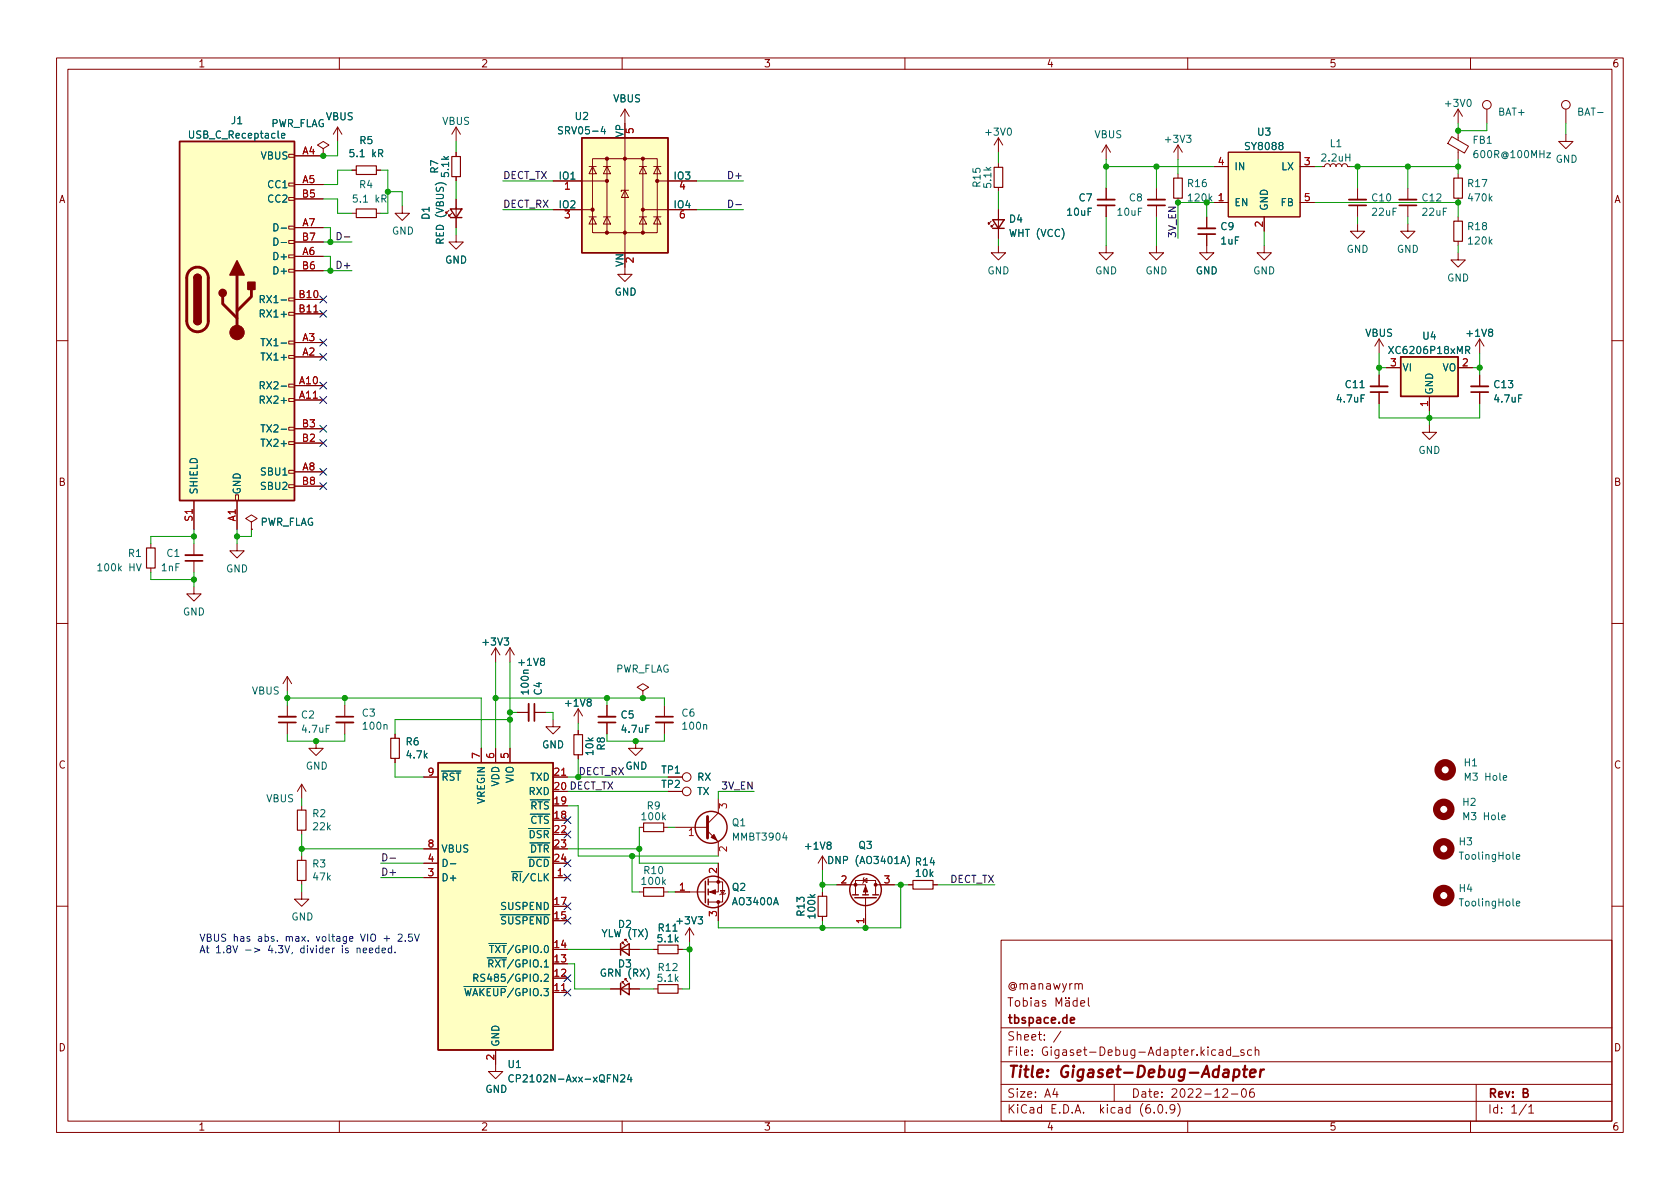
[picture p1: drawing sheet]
<svg xmlns="http://www.w3.org/2000/svg" width="297mm" height="210mm" viewBox="0 0 297 210" stroke-linecap="round" stroke-linejoin="round" font-family="sans-serif">
<g fill="none" stroke="#840000" stroke-width=".18">
<path d="M10 10.2h277v190.1h-277zM12 12.2h273v186.1h-273zM60 10.2v2M110 10.2v2M110.5 19.3l-.8 1.3M110.5 19.3v2.5M110.5 19.3l.8 1.3M160 10.2v2M210 10.2v2M257.8 19.3v2.5M257.8 19.3l-.8 1.3M257.8 19.3l.8 1.3"/>
<path d="M260 10.2v2M262.9 19.3v2.5M276.9 19.3v2.5M51.1 40h1v.5h-1zM51.1 34.9h1v.5h-1zM51.1 32.4h1v.5h-1zM51.1 27.3h1v.5h-1zM52.1 27.6h5M52.1 32.6h5M52.1 35.2h5M57.1 26.3l1.1-.7-1.1-.6-1 .6 1 .7v1.3M57.1 27.6h.1"/>
<path d="M59.7 22.5l-.8 1.2M59.7 22.5v2.5M59.7 22.5l.8 1.2M62.2 30.1h.8M62.2 37.7h.8M66.5 30.1h.8M66.5 37.7h.8M71.1 36.4v1.3h1.3l-1.3 1.3-1.3-1.3h1.3M79.9 37.7l-.5 .5v-.2v.2h.2M80.6 22.5v2.5M80.6 26.9v.8M80.6 31.2v.8"/>
<path d="M80.6 35.2v5.1M80.6 22.5l-.7 1.2M80.6 22.5l.8 1.2M97.8 32h9.5M97.8 37.1h7M104.1 38.3h1.3M104.1 29.5h1.3M104.8 28.1h11.4v13h-11.4zM104.8 38.3l.6 1.3h-1.3zM104.8 29.5l.6 1.2h-1.3zM106.7 38.3h1.2M106.7 29.5h1.2"/>
<path d="M107.3 38.3l.6 1.3h-1.2zM107.3 29.5l.6 1.2h-1.2zM107.3 28.1v13M110.5 33.6l.6 1.3h-1.2zM110.5 24.4v20.3M111.1 33.6h-1.2v.3M113 38.3h1.3M113 29.5h1.3M113.7 38.3l.6 1.3h-1.3zM113.7 29.5l.6 1.2h-1.3zM113.7 28.1v13M113.7 37.1h9.5"/>
<path d="M115.6 38.3h1.2M115.6 29.5h1.2M116.2 38.3l.6 1.3h-1.2zM116.2 29.5l.6 1.2h-1.2zM116.2 32h7M175.3 39.1l-.5 .5v-.2v.2h.2M175.8 39.6l-.5 .5v-.2v.2h.2M176.5 24.4v2.5M176.5 28.8v.8M176.5 33.1v.8M176.5 37.1v5.1M176.5 24.4l-.7 1.2"/>
<path d="M176.5 24.4l.8 1.2M195.6 25.6v2.6M195.6 33.3v2M195.6 36.3v2M195.6 25.6l-.8 1.3M195.6 25.6l.7 1.3M204.5 33.3v2M204.5 36.3v2M208.3 25.6v2.6M208.3 30.7v.8M208.3 35v.8M208.3 25.6l-.8 1.3"/>
<path d="M208.3 25.6l.7 1.3M213.4 38.3v2.1M214.6 29.5h2.6M214.6 35.8h2.6M217.2 26.9h12.7v11.4h-12.7zM223.5 38.3v2.6M229.9 29.5h2.5M229.9 35.8h2.5M233.7 29.5h.5l.1-.4 .4-.1 .4 .1 .1 .4 .1-.4 .3-.1 .4 .1 .2 .4 .2-.5h.5l.2 .1 .1 .4 .2-.4 .3-.1 .4 .1 .2 .4h.5M240 39.6v1.3h1.3l-1.3 1.3-1.2-1.3h1.2M240 33.3v2M240 36.3v2"/>
<path d="M248.9 39.6v1.3h1.3l-1.3 1.3-1.3-1.3h1.3M248.9 33.3v2M248.9 36.3v2M256.7 24.1l2.9 1.8-.7 1.2-2.9-1.7zM257.8 23.1v1.7M257.8 26.4v1.8M257.8 30.7v.8M257.8 35v.8M257.8 38.3v.8M276.9 23.7v1.3h1.2l-1.2 1.3-1.3-1.3h1.3M51.1 55.2h1v.5h-1zM51.1 52.7h1v.5h-1z"/>
<path d="M51.1 47.6h1v.5h-1zM51.1 45.1h1v.5h-1zM51.1 42.5h1v.5h-1zM52.1 45.3h5M52.1 40.3h5M52.1 53h5M52.1 55.5h5M52.1 47.9h5M52.1 42.8h5M80.6 41.5v1.3h1.3l-1.3 1.3-1.2-1.3h1.2M110.5 47.2v1.3h1.3l-1.3 1.3-1.3-1.3h1.3M176.5 43.4v1.3h1.3l-1.3 1.3-1.2-1.3h1.2"/>
<path d="M195.6 43.4v1.3h1.2l-1.2 1.3-1.3-1.3h1.3M204.5 43.4v1.3h1.2l-1.2 1.3-1.3-1.3h1.3M213.4 41.4v3.3h1.2l-1.2 1.3-1.3-1.3h1.3M223.5 43.4v1.3h1.3l-1.3 1.3-1.3-1.3h1.3M243.8 59.9v2.6M243.8 59.9l-.7 1.3M243.8 59.9l.8 1.3M257.8 44.7v1.3h1.3l-1.3 1.2-1.3-1.2h1.3M257.8 42.7v.7M261.6 59.9v2.6M261.6 59.9l-.7 1.3M261.6 59.9l.8 1.3"/>
<path d="M10 60.2h2M51.1 78.1h1v.5h-1zM51.1 75.6h1v.5h-1zM51.1 70.5h1v.5h-1zM51.1 67.9h1v.5h-1zM51.1 62.9h1v.5h-1zM51.1 60.3h1v.5h-1zM52.1 68.2h5M52.1 70.7h5M52.1 63.1h5M52.1 60.6h5M52.1 78.4h5"/>
<path d="M52.1 75.8h5M243.8 66.3v2M243.8 69.3v2.1M245.1 65h2.5M252.7 75.2v1.2h1.3l-1.3 1.3-1.2-1.3h1.2M252.7 70.1v2.5M257.8 65h2.5M261.6 66.3v2M261.6 69.3v2.1M285 60.2h2M26.7 96.1v.8M34.3 88.5v5.1"/>
<path d="M34.3 96.1v2.1M34.3 99.2v2M41.7 87.5h.5v1h-.5zM41.9 96.1v1.3h1.3l-1.3 1.3-1.3-1.3h1.3M41.9 88.5v5.1M44.4 92.3l1.1-.6-1.1-.6-1 .6 1 .6v1.3M44.4 93.6h.1M51.1 85.7h1v.5h-1zM51.1 83.2h1v.5h-1zM52.1 83.4h5M52.1 86h5M10 110.2h2"/>
<path d="M26.7 100.5v.7M34.3 103.8v1.2h1.3l-1.3 1.3-1.3-1.3h1.3M50.8 119.6l-.8 1.3M50.8 119.6v2.6M50.8 119.6l.8 1.3M87.6 114.5v2.6M87.6 114.5l-.7 1.3M87.6 114.5l.8 1.3M90.2 114.5v2.6M90.2 114.5l-.8 1.3M90.2 114.5l.7 1.3M285 110.2h2"/>
<path d="M50.8 124.7v2M50.8 127.8v2M53.3 138.7l-.7 1.2M53.3 138.7v2.5M53.3 138.7l.8 1.2M55.9 131.1v1.2h1.2l-1.2 1.3-1.3-1.3h1.3M61 124.7v2M61 127.8v2M69.8 129.8v.8M69.8 134.1v.8M74.9 137.4h2.6M85.1 132.3v2.6"/>
<path d="M87.6 132.3v2.6M90.2 132.3v2.6M91.4 126h2.1M94.5 126h2M97.8 127.2v1.3h1.3l-1.3 1.3-1.3-1.3h1.3M97.8 137.4h2.5M102.2 125.3l-.7 1.3M102.2 125.3v2.6M102.2 129.2v.7M102.2 133.5v.7M102.2 125.3l.8 1.3M107.3 124.7v2"/>
<path d="M107.3 127.8v2M112.4 131.1v1.2h1.3l-1.3 1.3-1.3-1.3h1.3M113.7 122.2l1-.7-1-.6-1.1 .6 1.1 .7v1.2M113.7 123.4h.1M117.5 124.7v2M117.5 127.8v2M118.1 137.4h2.5M118.1 139.9h2.5M53.3 157.7v1.3h1.3l-1.3 1.3-1.2-1.3h1.2M53.3 142.5v.8M53.3 146.8v.8M53.3 151.4v.7"/>
<path d="M53.3 155.7v.8M74.9 155.2h2.6M74.9 152.6h2.6M74.9 150.1h2.6M97.8 155.2h2.5M113 157.7h.8M113 146.3h.8M117.3 157.7h.8M117.3 146.3h.8M119.4 157.7h5.3M119.4 146.3h5.7M125.1 146.9l1.9 1.9v2.6"/>
<path d="M125.2 156h2.6v3.5h-2.6M127 152.6v5.1h-1.8M127 141.2v2.6l-1.9 1.9M127 159.5v3.3M127.4 157.5h.7l-.3 .6zM128.3 158l-.2 .1h-.7l-.1 .1M145.4 151.4v2.5M145.4 157.7v.8M145.4 151.4l-.7 1.2M145.4 151.4l.8 1.2M148 156.5h5v1.7M151.3 158.2v-2.5h3.5v2.5"/>
<path d="M152.7 155.7l.6-.4v.8zM152.8 155.2l-.1 .1v.8l-.2 .1M153 158.7v5.4M154.8 156.5h3.3M160.7 156.5h.7M165 156.5h.7M10 160.2h2M97.8 175.5h2.5M107.9 167.9h5.1M107.9 174.9h5.1M110 166.9v-.3h.2h-.2l.5 .5M110 173.9v-.3h.2h-.2l.5 .5"/>
<path d="M115.6 167.9h.7M115.6 174.9h.7M119.9 167.9h.7M119.9 174.9h.7M121.9 164.1l-.7 1.2M121.9 164.1v2.5M121.9 164.1l.8 1.2M145.4 162v.8M177 166.3h108v32h-108zM178.2 176.4h.9M178.6 176.4v1.5M179.6 177l.4-.1 .3 .3v.4l-.3 .3h-.4l-.1-.3v-.4z"/>
<path d="M180.9 177l.5-.1 .2 .3v.4l-.1 .3h-.6M180.9 176.4v1.5M182.3 176.4v.2M182.3 176.9v1M183 177h.6v.9M183.6 177.3l-.5 .1a.29 .29 0 0 0-.2 .2 .29 .29 0 0 0 .2 .3h.5M184.9 177l-.4-.1-.2 .2 .1 .3 .5 .1v.4h-.6M186.7 177.9v-1.5l.5 1.1 .5-1.1v1.5M188.4 177h.6l.1 .9M188.4 176.4v.2M189 176.4v.2M189.1 177.3l-.5 .1a.29 .29 0 0 0-.2 .2 .29 .29 0 0 0 .2 .3h.5"/>
<path d="M190.4 177l-.4-.1-.3 .3v.4l.2 .3h.5M190.4 176.4v1.5M190.7 174.1l.2-.2 .4 .1 .1 .9M191.1 177.4l.7-.1-.1-.3-.4-.1-.2 .2v.8h.6M192.4 176.4v1.3l.2 .2M285 160.2h2M60 198.3v2M87.6 185.7v3.8h1.3l-1.3 1.2-1.2-1.2h1.2M110 198.3v2M160 198.3v2M177 194.8h108M177 191.8h108"/>
<path d="M177 187.8h108M177 181.8h108M186.5 192.5l-.4 1h1M186.9 193v1M187.6 182.4l-1.3 1.9M197 191.8v3M204.1 196.7v.1M204.9 195.4l.2-.1a.81 .81 0 0 1 .6 .7 .81 .81 0 0 1-.3 .8h-.2a.81 .81 0 0 1-.6-.6 .81 .81 0 0 1 .3-.8zM206.2 196.7v.1M207.7 196l-.3 .3h-.3l-.2-.3 .1-.6 .4-.1 .2 .2a.99 .99 0 0 1-.3 1.3h-.3M208.2 195.1a1.72 1.72 0 0 1 0 2.3M210 198.3v2"/>
<path d="M215.6 185.7h.5l.1 .9M216.2 192.7l.6-.2 .2 .2 .1 .3-1 1h1M216.2 186l-.5 .1a.29 .29 0 0 0-.2 .2 .29 .29 0 0 0 .2 .3h.5M217.6 185.7l-.5-.1-.2 .3v.4l.1 .3h.6M217.6 185.1v1.5M217.7 193.5h1.2M217.9 186.8h1.2M219.7 192.6l.2-.1a.81 .81 0 0 1 .5 .7 .81 .81 0 0 1-.3 .8h-.1a.81 .81 0 0 1-.6-.6 .81 .81 0 0 1 .3-.8zM219.9 185.7l-.3-.1-.2 .2v.3l.5 .1v.4h-.5M221.3 185.7l-.4-.1-.3 .3v.4l.1 .3h.6M221.6 192.5a.59 .59 0 0 0-.7 .7v.5l.2 .3h.4l.2-.1 .1-.5-.2-.2-.4-.1-.3 .3M221.9 185.8l.2-.2 .4 .1 .1 .9"/>
<path d="M221.9 185.1v1.5M260 198.3v2M261 191.8v6.5M269.9 195.3l-1.3 1.9M270.3 195.8l.4-.5v1.5M270.3 196.8h.9"/>
<circle cx="262.9" cy="18.5" r=".76"/>
<circle cx="276.9" cy="18.5" r=".76"/>
<circle cx="121.4" cy="137.4" r=".76"/>
<circle cx="121.4" cy="139.9" r=".76"/>
</g>
<path d="M218.2 189.2l.2-.1 .6 .1 .2 .3-.1 .6a.66 .66 0 0 1-1 .3M218.3 189.1l-.3 2M219.8 189.1h.7M220.1 188.5l-.2 1.7 .1 .2 .4 .1M221 189.8l1-.2v-.4l-.2-.1-.6 .1-.2 1 .2 .3 .6-.1M222.9 189.1l-.1 1.4M223.5 189.1l-.4 .1-.2 .3" fill="none" stroke="#840000" stroke-width=".4"/>
<g fill="none" stroke="#840000" stroke-width=".3">
<path d="M194.1 36.3h3M202.9 36.3h3.1M238.5 36.3h3.1M247.4 36.3h3M211.8 41.4h3.1M242.3 69.3h3.1M260.1 69.3h3M32.8 99.2h3M49.3 127.8h3M59.4 126.7h3.1M94.5 124.5v3M105.8 127.8h3"/>
<path d="M116 126.7h3M189.3 180.4l.7-.1-.1-.3-.4-.1-.2 .2v.8h.6"/>
</g>
<g fill="none" stroke="#840000" stroke-width=".33">
<path d="M194.1 35.3h3M202.9 35.3h3.1M238.5 35.3h3.1M247.4 35.3h3M211.8 40.4h3.1M242.3 68.3h3.1M260.1 68.3h3M32.8 98.2h3M49.3 126.7h3M59.4 127.8h3.1M93.5 124.5v3M105.8 126.7h3"/>
<path d="M116 127.8h3"/>
</g>
<g fill="none" stroke="#840000" stroke-width=".25">
<path d="M31.7 25h20.4v63.5h-20.4zM79.6 37h2.1l-1.1 1.5zM79.6 38.5h2.1M102.9 24.4h15.2v20.3h-15.2zM175.5 38.9h2l-1 1.5zM34.3 56.8a.64 .64 0 0 0 .6 .6 .64 .64 0 0 0 .7-.6M34.3 49.1a.64 .64 0 0 1 .6-.6 .64 .64 0 0 1 .7 .6M175.5 40.4h2M247.6 63.1h10.2v7h-10.2zM77.5 134.9h20.3v50.8h-20.3zM124.7 155.8v3.8M125.2 155.4v1.1"/>
<path d="M125.2 157.2v1M125.2 159v1M150.7 158.2h1.1M151.1 158.7h3.8M152.5 158.2h1M154.3 158.2h1M109.7 167.9l1.6-1v2zM109.7 174.9l1.6-1v2zM109.7 166.9v2M109.7 173.9v2"/>
<circle cx="125.7" cy="146.3" r="2.82"/>
<circle cx="126.1" cy="157.7" r="2.79"/>
<circle cx="153" cy="157.3" r="2.79"/>
</g>
<g fill="#840000" stroke="#840000" stroke-width=".18">
<path d="M153 156.7l.4 1h-.7z"/>
<path d="M125.5 157.7l1-.4v.8z"/>
<path d="M126.2 147.6l.5 1-1-.5z"/>
<circle cx="151.3" cy="156.5" r=".25"/>
<circle cx="154.8" cy="156.5" r=".25"/>
<circle cx="127" cy="156" r=".25"/>
<circle cx="127" cy="159.5" r=".25"/>
<circle cx="104.8" cy="37.1" r=".28"/>
<circle cx="107.3" cy="41.1" r=".28"/>
<circle cx="107.3" cy="32" r=".28"/>
<circle cx="107.3" cy="28.1" r=".28"/>
<circle cx="110.5" cy="41.1" r=".28"/>
<circle cx="110.5" cy="28.1" r=".28"/>
<circle cx="113.7" cy="41.1" r=".28"/>
<circle cx="113.7" cy="37.1" r=".28"/>
<circle cx="113.7" cy="28.1" r=".28"/>
<circle cx="116.2" cy="32" r=".28"/>
<circle cx="41.9" cy="58.8" r="1.27"/>
</g>
<g fill="none" stroke="#006464" stroke-width=".18">
<path d="M48.4 39.6a.64 .64 0 0 1 .8 .6 .64 .64 0 0 1-.8 .6zM49.8 24l.6-.1-.1-.3h-.3l-.2 .2v.6h.5M99.5 22.5l-.5-.1-.2 .1v.4l.5 .2 .2 .3-.3 .3-.5-.1M106.6 22.4l-.3 .9h.8M46 52.9h.6l.1-.2v-.3l-.7-.1v1.2M46 55.5l.6-.1 .1-.2v-.3l-.7-.1v1.3M46.1 59.9h.8M46.3 52.9l.4 .6M46.5 59.9v1.2M48.4 42.1a.64 .64 0 0 1 .8 .6 .64 .64 0 0 1-.8 .7zM46 68.2l.6-.1 .1-.2v-.3l-.7-.1v1.3M46 70.7l.6-.1 .1-.1v-.3l-.7-.2v1.3"/>
<path d="M46.1 62.4h.8M46.1 77.7h.8M46.1 75.1h.8M46.3 68.2l.4 .6M46.5 75.1v1.3M259.1 61.9h.6l.2-.2-.1-.3-.7-.1v1.2M259.4 61.9l.5 .6M79.6 152.7h1M146.5 151.4a.64 .64 0 0 1 .8 .7 .64 .64 0 0 1-.8 .6zM160.4 151.3a1.46 1.46 0 0 1 0 1.9M268.1 159.8l.6-.1v-.3h-.4l-.2 .1 .1 .6h.5M268.1 151.5l.6-.1v-.2l-.4-.1-.2 .2 .1 .6h.5"/>
<path d="M83.8 172.9h.6l.1-.2-.1-.3-.6-.1v1.2M84.1 172.9l.4 .6M85.7 172.3h-.5l-.1 .1v.4l.5 .2 .1 .3-.2 .2h-.5M90.8 190.2a.6 .6 0 0 0-.9 .4 .6 .6 0 0 0 .6 .7l.3-.1M109.7 190.2l.5-.1 .3 .3-.8 .9h.8M111.3 190l-.3 .9h.7M111.6 190.5v.8"/>
</g>
<g fill="#ffffc2" stroke="#ffffc2" stroke-width=".18">
<path d="M77.5 134.9h20.3v50.8h-20.3z"/>
<path d="M247.6 63.1h10.2v7h-10.2z"/>
<path d="M102.9 24.4h15.2v20.3h-15.2z"/>
<path d="M217.2 26.9h12.7v11.4h-12.7z"/>
<path d="M31.7 25h20.4v63.5h-20.4z"/>
</g>
<g fill="none" stroke="#840000" stroke-width=".2">
<path d="M63 29.3h3.5v1.6h-3.5zM63 37h3.5v1.5h-3.5zM79.9 27.7h1.5v3.5h-1.5zM175.8 29.6h1.5v3.5h-1.5zM207.5 31.5h1.5v3.5h-1.5zM257 31.5h1.6v3.5h-1.6zM257 39.1h1.6v3.6h-1.6zM25.9 96.9h1.5v3.6h-1.5zM69.1 130.6h1.5v3.5h-1.5zM101.5 129.9h1.5v3.6h-1.5zM52.6 152.1h1.5v3.6h-1.5zM52.6 143.3h1.5v3.5h-1.5z"/>
<path d="M113.8 157h3.5v1.5h-3.5zM113.8 145.5h3.5v1.6h-3.5zM144.7 158.5h1.5v3.5h-1.5zM161.4 155.7h3.6v1.5h-3.6zM116.3 167.1h3.6v1.6h-3.6zM116.3 174.1h3.6v1.5h-3.6z"/>
</g>
<path d="M33.6 47.8a1.91 1.91 0 0 1 2.1-.4 1.91 1.91 0 0 1 1.1 1.7v7.7a1.91 1.91 0 0 1-1.9 1.9 1.91 1.91 0 0 1-1.9-1.9v-7.8l.2-.7zM39.4 52.4v1.3l2.5 2.6M41.9 48.6v10.2M44.4 51.2v1.2l-2.5 2.6M125.1 144.4v3.8" fill="none" stroke="#840000" stroke-width=".51"/>
<g fill="none" stroke="#840000" stroke-width="1.3">
<circle cx="255.5" cy="136.1" r="1.27"/>
<circle cx="255.3" cy="143.1" r="1.27"/>
<circle cx="255.3" cy="150.1" r="1.27"/>
<circle cx="255.3" cy="158.4" r="1.27"/>
</g>
<g fill="#840000" stroke="#840000" stroke-width=".25">
<path d="M34.3 56.8h1.3a.64 .64 0 0 1-.7 .6 .64 .64 0 0 1-.6-.6z"/>
<path d="M34.3 49.1h1.3v7.7h-1.3z"/>
<path d="M34.5 48.7a.64 .64 0 0 1 .7-.1 .64 .64 0 0 1 .4 .5h-1.3z"/>
<path d="M41.9 46.1l1.3 2.5h-2.6z"/>
<path d="M43.8 49.9h1.3v1.3h-1.3z"/>
<circle cx="39.4" cy="51.8" r=".63"/>
</g>
<path d="M128.8 35.4a.64 .64 0 0 1 .8 .6 .64 .64 0 0 1-.8 .7zM130.1 36.2h1M59.6 41.1a.64 .64 0 0 1 .7 .6 .64 .64 0 0 1-.7 .7zM60.9 41.9h1M67.7 151a.64 .64 0 0 1 .7 .6 .64 .64 0 0 1-.7 .6zM69 151.8h.9" fill="none" stroke="#0f0f0f" stroke-width=".18"/>
<g fill="none" stroke="#0000c2" stroke-width=".18">
<path d="M63.1 167.8l.2-.2 .3 .1 .1 .8M63.1 167.6v.9M64.2 168.1l.6-.1v-.3l-.4-.1-.2 .2 .1 .6h.5M65.3 168.1l.6-.1v-.3l-.4-.1-.2 .2 .1 .6h.5M67 167.7l-.4-.1-.2 .3 .1 .5h.5M67 167.2v1.3M67.5 168.1l.7-.1-.1-.3-.4-.1-.2 .2 .1 .6h.5M67.9 166h1M68.4 165.5v.9M69.2 167.7l-.3-.1-.3 .3 .2 .5h.4M69.2 167.2v1.3M69.8 168.4v.1"/>
<path d="M70.4 165.3l.5-.1 .2 .3-.8 .9h.8M71.7 166.3v.1M72.9 165.2h-.6l-.1 .6 .2-.1h.4l.1 .2v.4l-.2 .1-.5-.1M73.3 165.2l.4 1.2 .4-1.2"/>
</g>
<g fill="none" stroke="#009600" stroke-width=".18">
<path d="M57.1 35.2h2.6v2.5h2.5M59.7 25v2.6h-2.6M62.2 30.1h-2.5v2.5h-2.6M67.3 30.1h1.3v7.6h-1.3M68.6 33.9h2.5v2.5M80.6 25v1.9M80.6 32v3.2M88.9 32h8.9M88.9 37.1h8.9M123.2 32h8.2M123.2 37.1h8.2M176.5 26.9v1.9"/>
<path d="M176.5 33.9v3.2M195.6 29.5h19M195.6 28.2v5.1M195.6 38.3v5.1M204.5 29.5v3.8M204.5 38.3v5.1M208.3 28.2v2.5M213.4 38.3v-2.5h-5.1v6.4M232.4 35.8h25.4v2.5M232.4 29.5h1.3M238.8 29.5h19M240 29.5v3.8"/>
<path d="M240 38.3v1.3M248.9 29.5v3.8M248.9 38.3v1.3M257.8 21.8v1.3h5.1v-1.3M257.8 28.2v2.5M276.9 21.8v1.9M57.1 40.3h1.3v2.5M57.1 45.3h1.3v2.6M57.1 47.9h5.1M57.1 42.8h5.1M80.6 40.3v1.2M176.5 42.2v1.2"/>
<path d="M223.5 40.9v2.5M257.8 43.4v1.3M243.8 71.4v2.5h17.8v-2.5M243.8 62.5v3.8M243.8 65h1.3M252.7 72.6v2.6M260.3 65h1.3M261.6 62.5v3.8M34.3 93.6v2.5M34.3 94.9h-7.6v1.2M41.9 93.6v2.5M44.4 93.6v1.3h-2.5"/>
<path d="M26.7 101.2v1.3h7.6M34.3 101.2v2.6M87.6 117.1v15.2M90.2 117.1v15.2M50.8 123.4h34.3v8.9M50.8 129.8v1.3h10.2v-1.3M50.8 122.2v2.5M61 123.4v1.3M69.8 134.9v2.5h5.1M87.6 123.4h29.9v1.3M90.2 127.2h-20.4v2.6M90.2 126h1.2"/>
<path d="M96.5 126h1.3v1.2M100.3 139.9h17.8M100.3 137.4h17.8M102.2 127.9v1.3M102.2 134.2v3.2M107.3 129.8v1.3h10.2v-1.3M107.3 123.4v1.3M133.3 139.9h-6.3v1.3M53.3 141.2v1.3M53.3 147.6v3.8M53.3 156.5v1.2M53.3 150.1h21.6"/>
<path d="M67.3 152.6h7.6M67.3 155.2h7.6M100.3 142.5h1.9v8.9h24.8M100.3 150.1h12.7M111.8 151.4v6.3h1.2M113 146.3v6.3h14M118.1 157.7h1.3M118.1 146.3h1.3M145.4 153.9v3.8M145.4 156.5h2.6M158.1 156.5h2.6M159.3 156.5v7.6h-32.3v-1.3"/>
<path d="M165.7 156.5h10.2M100.3 170.4h1.3v4.5h6.3M100.3 167.9h7.6M113 174.9h2.6M113 167.9h2.6M120.6 167.9h1.3M121.9 166.6v8.3h-1.3M145.4 162.8v1.3"/>
</g>
<g fill="none" stroke="#000084" stroke-width=".18">
<path d="M56.5 52.3l1.3 1.3M56.5 54.9l1.3 1.2M56.5 60l1.3 1.2M57.8 52.3l-1.3 1.3M57.8 54.9l-1.3 1.2M57.8 60l-1.3 1.2M56.5 62.5l1.3 1.2M56.5 70.1l1.3 1.2M56.5 67.6l1.3 1.2M56.5 77.7l1.3 1.3M56.5 75.2l1.3 1.2M57.8 62.5l-1.3 1.2"/>
<path d="M57.8 70.1l-1.3 1.2M57.8 67.6l-1.3 1.2M57.8 77.7l-1.3 1.3M57.8 75.2l-1.3 1.2M56.5 85.4l1.3 1.2M56.5 82.8l1.3 1.2M57.8 85.4l-1.3 1.2M57.8 82.8l-1.3 1.2M99.7 159.7l1.2 1.2M99.7 152l1.2 1.3M99.7 154.6l1.2 1.2M99.7 147l1.2 1.2"/>
<path d="M99.7 144.4l1.2 1.2M100.9 159.7l-1.2 1.2M100.9 152l-1.2 1.3M100.9 154.6l-1.2 1.2M100.9 147l-1.2 1.2M100.9 144.4l-1.2 1.2M99.7 162.2l1.2 1.2M99.7 174.9l1.2 1.2M99.7 172.4l1.2 1.2M100.9 162.2l-1.2 1.2M100.9 174.9l-1.2 1.2M100.9 172.4l-1.2 1.2"/>
</g>
<g fill="#009600" stroke="#009600" stroke-width=".18">
<circle cx="34.3" cy="94.9" r=".46"/>
<circle cx="58.4" cy="42.8" r=".46"/>
<circle cx="41.9" cy="94.9" r=".46"/>
<circle cx="58.4" cy="47.9" r=".46"/>
<circle cx="34.3" cy="102.5" r=".46"/>
<circle cx="90.2" cy="126" r=".46"/>
<circle cx="90.2" cy="127.2" r=".46"/>
<circle cx="55.9" cy="131.1" r=".46"/>
<circle cx="53.3" cy="150.1" r=".46"/>
<circle cx="61" cy="123.4" r=".46"/>
<circle cx="87.6" cy="123.4" r=".46"/>
<circle cx="50.8" cy="123.4" r=".46"/>
<circle cx="107.3" cy="123.4" r=".46"/>
<circle cx="113.7" cy="123.4" r=".46"/>
<circle cx="112.4" cy="131.1" r=".46"/>
<circle cx="57.1" cy="27.6" r=".46"/>
<circle cx="68.6" cy="33.9" r=".46"/>
<circle cx="208.3" cy="35.8" r=".46"/>
<circle cx="204.5" cy="29.5" r=".46"/>
<circle cx="213.4" cy="35.8" r=".46"/>
<circle cx="195.6" cy="29.5" r=".46"/>
<circle cx="113" cy="150.1" r=".46"/>
<circle cx="111.8" cy="151.4" r=".46"/>
<circle cx="145.4" cy="164.1" r=".46"/>
<circle cx="153" cy="164.1" r=".46"/>
<circle cx="121.9" cy="167.9" r=".46"/>
<circle cx="159.3" cy="156.5" r=".46"/>
<circle cx="145.4" cy="156.5" r=".46"/>
<circle cx="252.7" cy="73.9" r=".46"/>
<circle cx="261.6" cy="65" r=".46"/>
<circle cx="243.8" cy="65" r=".46"/>
<circle cx="257.8" cy="29.5" r=".46"/>
<circle cx="257.8" cy="23.1" r=".46"/>
<circle cx="257.8" cy="35.8" r=".46"/>
<circle cx="240" cy="29.5" r=".46"/>
<circle cx="248.9" cy="29.5" r=".46"/>
</g>
<text font-size="2.8" fill="#840000" x="178" y="190.6">Title: Gigaset-Debug-Adapter</text>
<g font-size="2.1" fill="#840000">
<text x="178" y="175">@manawyrm</text>
<text x="178" y="184">Sheet: /</text>
<text x="178" y="181">tbspace.de</text>
<text x="178" y="186.7">File: Gigaset-Debug-Adapter.kicad_sch</text>
<text x="178" y="196.9">KiCad E.D.A. kicad (6.0.9)</text>
<text x="178" y="194.1">Size: A4</text>
<text x="200" y="194.1">Date: 2022-12-06</text>
<text x="263" y="194.1">Rev: B</text>
<text x="263" y="196.9">Id: 1/1</text>
</g>
<g font-size="1.8" fill="#840000">
<text x="35" y="11.9">1</text>
<text x="85" y="11.9">2</text>
<text x="135" y="11.9">3</text>
<text x="185" y="11.9">4</text>
<text x="235" y="11.9">5</text>
<text x="285" y="11.9">6</text>
<text x="10.3" y="35.9">A</text>
<text x="285.3" y="35.9">A</text>
<text x="10.3" y="85.9">B</text>
<text x="285.3" y="85.9">B</text>
<text x="10.3" y="135.9">C</text>
<text x="285.3" y="135.9">C</text>
<text x="10.3" y="185.9">D</text>
<text x="285.3" y="185.9">D</text>
<text x="35" y="199.9">1</text>
<text x="85" y="199.9">2</text>
<text x="135" y="199.9">3</text>
<text x="185" y="199.9">4</text>
<text x="235" y="199.9">5</text>
<text x="285" y="199.9">6</text>
</g>
<g font-size="1.8" fill="#006464">
<text x="40.9" y="21.9">J1</text>
<text x="47.7" y="22.5">PWR_FLAG</text>
<text x="57.6" y="21.3">VBUS</text>
<text x="78.2" y="22.1">VBUS</text>
<text x="99.3" y="23.7">SRV05-4</text>
<text x="101.7" y="21.2">U2</text>
<text x="108.4" y="18.1">VBUS</text>
<text x="174.4" y="24">+3V0</text>
<text x="222.4" y="24">U3</text>
<text x="255.7" y="18.9">+3V0</text>
<text x="265" y="20.4">BAT+</text>
<text x="279.2" y="20.4">BAT-</text>
<text x="33.8" y="24.5">USB_C_Receptacle</text>
<text x="46.1" y="28.2">VBUS</text>
<text x="62.2" y="27.8">5.1 kR</text>
<text x="63.6" y="25.5">R5</text>
<text x="110.2" y="24.3" transform="rotate(-90 110.2 24.3)">VP</text>
<text x="193.5" y="24.4">VBUS</text>
<text x="206.2" y="25.2">+3V3</text>
<text x="220.4" y="26.5">SY8088</text>
<text x="233.8" y="28.5">2.2uH</text>
<text x="235.2" y="26">L1</text>
<text x="260.5" y="25.4">FB1</text>
<text x="261.1" y="27.9">600R@100MHz</text>
<text x="275" y="28.8">GND</text>
<text x="47.5" y="33.3">CC1</text>
<text x="47.5" y="35.8">CC2</text>
<text x="62.8" y="35.8">5.1 kR</text>
<text x="63.6" y="33.3">R4</text>
<text x="77.5" y="30.6" transform="rotate(-90 77.5 30.6)">R7</text>
<text x="79.4" y="31.2" transform="rotate(-90 79.4 31.2)">5.1k</text>
<text x="98.9" y="31.7">IO1</text>
<text x="119.2" y="31.7">IO3</text>
<text x="173.4" y="33" transform="rotate(-90 173.4 33)">R15</text>
<text x="175.3" y="33.1" transform="rotate(-90 175.3 33.1)">5.1k</text>
<text x="190.8" y="35.6">C7</text>
<text x="199.7" y="35.6">C8</text>
<text x="210.1" y="33.1">R16</text>
<text x="218.2" y="30.1">IN</text>
<text x="226.6" y="30.1">LX</text>
<text x="242.7" y="35.6">C10</text>
<text x="251.5" y="35.6">C12</text>
<text x="259.6" y="33.1">R17</text>
<text x="259.8" y="35.6">470k</text>
<text x="49.2" y="40.9">D-</text>
<text x="69.3" y="41.5">GND</text>
<text x="75.9" y="38.8" transform="rotate(-90 75.9 38.8)">D1</text>
<text x="98.9" y="36.8">IO2</text>
<text x="119.2" y="36.8">IO4</text>
<text x="178.5" y="39.4">D4</text>
<text x="178.7" y="41.9">WHT (VCC)</text>
<text x="188.8" y="38.1">10uF</text>
<text x="197.7" y="38.1">10uF</text>
<text x="215.9" y="40.7">C9</text>
<text x="218.2" y="36.4">EN</text>
<text x="224.2" y="37.3" transform="rotate(-90 224.2 37.3)">GND</text>
<text x="226.5" y="36.4">FB</text>
<text x="242.7" y="38.1">22uF</text>
<text x="251.6" y="38.1">22uF</text>
<text x="259.6" y="40.7">R18</text>
<text x="48.7" y="46">D+</text>
<text x="49.2" y="43.4">D-</text>
<text x="78.5" y="42.8" transform="rotate(-90 78.5 42.8)">RED (VBUS)</text>
<text x="78.7" y="46.6">GND</text>
<text x="110.2" y="47.2" transform="rotate(-90 110.2 47.2)">VN</text>
<text x="215.9" y="43.2">1uF</text>
<text x="238.1" y="44.7">GND</text>
<text x="247" y="44.7">GND</text>
<text x="259.8" y="43.2">120k</text>
<text x="47" y="53.6">RX1-</text>
<text x="48.7" y="48.5">D+</text>
<text x="108.7" y="52.3">GND</text>
<text x="174.6" y="48.5">GND</text>
<text x="193.6" y="48.5">GND</text>
<text x="202.5" y="48.5">GND</text>
<text x="211.4" y="48.5">GND</text>
<text x="221.6" y="48.5">GND</text>
<text x="255.8" y="49.8">GND</text>
<text x="46.6" y="56.1">RX1+</text>
<text x="241.4" y="59.5">VBUS</text>
<text x="259.5" y="59.5">+1V8</text>
<text x="46.8" y="63.7">TX1+</text>
<text x="47.2" y="61.2">TX1-</text>
<text x="246.1" y="62.6">XC6206P18xMR</text>
<text x="247.9" y="65.7">VI</text>
<text x="251.6" y="60">U4</text>
<text x="255" y="65.7">VO</text>
<text x="46.6" y="71.4">RX2+</text>
<text x="47" y="68.8">RX2-</text>
<text x="236.5" y="71.2">4.7uF</text>
<text x="238" y="68.6">C11</text>
<text x="253.4" y="69.8" transform="rotate(-90 253.4 69.8)">GND</text>
<text x="264.2" y="68.6">C13</text>
<text x="264.3" y="71.2">4.7uF</text>
<text x="47.2" y="76.4">TX2-</text>
<text x="46.8" y="79">TX2+</text>
<text x="250.8" y="80.3">GND</text>
<text x="34.9" y="87.5" transform="rotate(-90 34.9 87.5)">SHIELD</text>
<text x="42.5" y="87.5" transform="rotate(-90 42.5 87.5)">GND</text>
<text x="46.3" y="84.1">SBU1</text>
<text x="46.3" y="86.6">SBU2</text>
<text x="45.8" y="93">PWR_FLAG</text>
<text x="17.6" y="101">100k HV</text>
<text x="22.7" y="98.5">R1</text>
<text x="28.6" y="101">1nF</text>
<text x="29.5" y="98.5">C1</text>
<text x="39.9" y="101.2">GND</text>
<text x="32.3" y="108.8">GND</text>
<text x="85.5" y="114.1">+3V3</text>
<text x="91.9" y="117.7">+1V8</text>
<text x="108.7" y="118.9">PWR_FLAG</text>
<text x="44.5" y="122.8">VBUS</text>
<text x="93.5" y="122.6" transform="rotate(-90 93.5 122.6)">100n</text>
<text x="95.8" y="122.9" transform="rotate(-90 95.8 122.9)">C4</text>
<text x="100.1" y="124.9">+1V8</text>
<text x="53.3" y="127">C2</text>
<text x="53.5" y="129.6">4.7uF</text>
<text x="64.1" y="126.7">C3</text>
<text x="64.3" y="129">100n</text>
<text x="71.8" y="131.8">R6</text>
<text x="109.8" y="127">C5</text>
<text x="110" y="129.6">4.7uF</text>
<text x="120.6" y="126.7">C6</text>
<text x="120.8" y="129">100n</text>
<text x="54" y="136.1">GND</text>
<text x="72" y="134.1">4.7k</text>
<text x="95.8" y="132.3">GND</text>
<text x="104.9" y="133.4" transform="rotate(-90 104.9 133.4)">10k</text>
<text x="106.9" y="132.6" transform="rotate(-90 106.9 132.6)">R8</text>
<text x="110.6" y="136.1">GND</text>
<text x="117" y="136.8">TP1</text>
<text x="258.9" y="135.5">H1</text>
<text x="47.1" y="141.9">VBUS</text>
<text x="78" y="138">~{RST}</text>
<text x="85.7" y="142.2" transform="rotate(-90 85.7 142.2)">VREGIN</text>
<text x="88.3" y="139.1" transform="rotate(-90 88.3 139.1)">VDD</text>
<text x="90.8" y="138.4" transform="rotate(-90 90.8 138.4)">VIO</text>
<text x="92.4" y="143.1">~{RTS}</text>
<text x="93.5" y="140.6">RXD</text>
<text x="93.7" y="138">TXD</text>
<text x="114.4" y="143.1">R9</text>
<text x="117" y="139.3">TP2</text>
<text x="123.2" y="140.6">TX</text>
<text x="123.3" y="138">RX</text>
<text x="258.7" y="142.5">H2</text>
<text x="259.3" y="138">M3 Hole</text>
<text x="55.3" y="144.5">R2</text>
<text x="55.4" y="146.8">22k</text>
<text x="92.2" y="148.2">~{DSR}</text>
<text x="92.4" y="145.7">~{CTS}</text>
<text x="113.6" y="145">100k</text>
<text x="129.5" y="146.1">Q1</text>
<text x="129.8" y="148.6">MMBT3904</text>
<text x="258" y="149.5">H3</text>
<text x="259.1" y="145">M3 Hole</text>
<text x="55.3" y="153.4">R3</text>
<text x="55.4" y="155.7">47k</text>
<text x="78" y="155.8">D+</text>
<text x="78" y="153.3">D-</text>
<text x="78" y="150.7">VBUS</text>
<text x="90" y="155.8">~{RI}/CLK</text>
<text x="92.1" y="153.3">~{DCD}</text>
<text x="92.3" y="150.7">~{DTR}</text>
<text x="113.9" y="154.6">R10</text>
<text x="142.6" y="150.2">+1V8</text>
<text x="147" y="152.8">DNP (AO3401A)</text>
<text x="151.9" y="150.1">Q3</text>
<text x="162" y="153">R14</text>
<text x="162" y="155.1">10k</text>
<text x="258.3" y="152">ToolingHole</text>
<text x="88.7" y="160.9">SUSPEND</text>
<text x="113.6" y="156.5">100k</text>
<text x="129.5" y="157.5">Q2</text>
<text x="129.6" y="160.1">AO3400A</text>
<text x="142.2" y="161.9" transform="rotate(-90 142.2 161.9)">R13</text>
<text x="258" y="157.7">H4</text>
<text x="258.3" y="160.3">ToolingHole</text>
<text x="51.5" y="162.8">GND</text>
<text x="87.4" y="163.4">~{SUSPEND}</text>
<text x="106.6" y="165.7">YLW (TX)</text>
<text x="109.4" y="164.1">D2</text>
<text x="116.4" y="166.6">5.1k</text>
<text x="116.5" y="164.7">R11</text>
<text x="119.8" y="163.4">+3V3</text>
<text x="144.2" y="162.2" transform="rotate(-90 144.2 162.2)">100k</text>
<text x="85.5" y="173.6">RS485/GPIO.2</text>
<text x="86" y="171.1">~{RXT}/GPIO.1</text>
<text x="86.2" y="168.5">~{TXT}/GPIO.0</text>
<text x="106.5" y="172.7">GRN (RX)</text>
<text x="109.4" y="171.1">D3</text>
<text x="116.4" y="173.6">5.1k</text>
<text x="116.5" y="171.7">R12</text>
<text x="81.7" y="176.1">~{WAKEUP}/GPIO.3</text>
<text x="88.3" y="185.2" transform="rotate(-90 88.3 185.2)">GND</text>
<text x="89.9" y="188.8">U1</text>
<text x="91.4" y="191.4">CP2102N-Axx-xQFN24</text>
<text x="85.8" y="193.2">GND</text>
</g>
<g font-size="1.8" fill="#a90000">
<text x="112" y="23.6" transform="rotate(-90 112 23.6)">5</text>
<text x="53.5" y="27.3">A4</text>
<text x="215.4" y="29.2">4</text>
<text x="230.6" y="29.2">3</text>
<text x="53.5" y="32.4">A5</text>
<text x="53.5" y="34.9">B5</text>
<text x="99.8" y="33.5">1</text>
<text x="120.2" y="33.5">4</text>
<text x="215.4" y="35.6">1</text>
<text x="230.6" y="35.6">5</text>
<text x="53.5" y="40">A7</text>
<text x="99.8" y="38.6">3</text>
<text x="120.2" y="38.6">6</text>
<text x="223.3" y="40.1" transform="rotate(-90 223.3 40.1)">2</text>
<text x="53.5" y="45.1">A6</text>
<text x="53.5" y="47.6">B6</text>
<text x="53.5" y="42.5">B7</text>
<text x="112" y="46.5" transform="rotate(-90 112 46.5)">2</text>
<text x="53" y="52.7">B10</text>
<text x="53" y="55.2">B11</text>
<text x="53.5" y="62.9">A2</text>
<text x="53.5" y="60.3">A3</text>
<text x="245.9" y="64.8">3</text>
<text x="258.6" y="64.8">2</text>
<text x="53" y="67.9">A10</text>
<text x="53" y="70.5">A11</text>
<text x="252.5" y="71.9" transform="rotate(-90 252.5 71.9)">1</text>
<text x="53.5" y="75.6">B3</text>
<text x="53.5" y="83.2">A8</text>
<text x="53.5" y="78.1">B2</text>
<text x="53.5" y="85.7">B8</text>
<text x="34" y="92.1" transform="rotate(-90 34 92.1)">S1</text>
<text x="41.7" y="92.2" transform="rotate(-90 41.7 92.2)">A1</text>
<text x="75.7" y="137.2">9</text>
<text x="84.8" y="134.1" transform="rotate(-90 84.8 134.1)">7</text>
<text x="87.4" y="134.1" transform="rotate(-90 87.4 134.1)">6</text>
<text x="89.9" y="134.1" transform="rotate(-90 89.9 134.1)">5</text>
<text x="98.1" y="137.2">21</text>
<text x="98.1" y="142.2">19</text>
<text x="98.1" y="139.7">20</text>
<text x="128.5" y="143" transform="rotate(-90 128.5 143)">3</text>
<text x="75.7" y="149.9">8</text>
<text x="98.1" y="144.8">18</text>
<text x="98.1" y="147.3">22</text>
<text x="98.1" y="149.9">23</text>
<text x="121.7" y="147.8">1</text>
<text x="75.7" y="154.9">3</text>
<text x="75.7" y="152.4">4</text>
<text x="98.1" y="152.4">24</text>
<text x="98.6" y="154.9">1</text>
<text x="126.7" y="154.4" transform="rotate(-90 126.7 154.4)">2</text>
<text x="128.5" y="150.6" transform="rotate(-90 128.5 150.6)">2</text>
<text x="98.1" y="160">17</text>
<text x="120.2" y="157.5">1</text>
<text x="148.7" y="156.2">2</text>
<text x="156.4" y="156.2">3</text>
<text x="98.1" y="167.6">14</text>
<text x="98.1" y="162.6">15</text>
<text x="126.7" y="162" transform="rotate(-90 126.7 162)">3</text>
<text x="152.8" y="163.3" transform="rotate(-90 152.8 163.3)">1</text>
<text x="98.1" y="172.7">12</text>
<text x="98.1" y="170.2">13</text>
<text x="98.1" y="175.3">11</text>
<text x="87.4" y="187.4" transform="rotate(-90 87.4 187.4)">2</text>
</g>
<g font-size="1.8" fill="#0f0f0f">
<text x="88.9" y="31.6">DECT_TX</text>
<text x="129.1" y="31.6">D+</text>
<text x="88.9" y="36.7">DECT_RX</text>
<text x="59.9" y="47.5">D+</text>
<text x="207.9" y="42.2" transform="rotate(-90 207.9 42.2)">3V_EN</text>
<text x="98.1" y="139.7">20 DECT_TX</text>
<text x="127.7" y="139.6">3V_EN</text>
<text x="67.3" y="154.8">D+</text>
<text x="167.8" y="156.1">DECT_TX</text>
</g>
<g font-size="1.8" fill="#009600">
<text x="210.2" y="35.6">120k</text>
<text x="102.2" y="137.1">DECT_RX</text>
</g>
<g font-size="1.8" fill="#0000c2">
<text x="35.2" y="166.5">VBUS has abs. max. voltage VIO + 2.5V</text>
<text x="35.2" y="168.6">At 1.8V -&gt; 4.3V, divider is needed.</text>
</g>
</svg>
